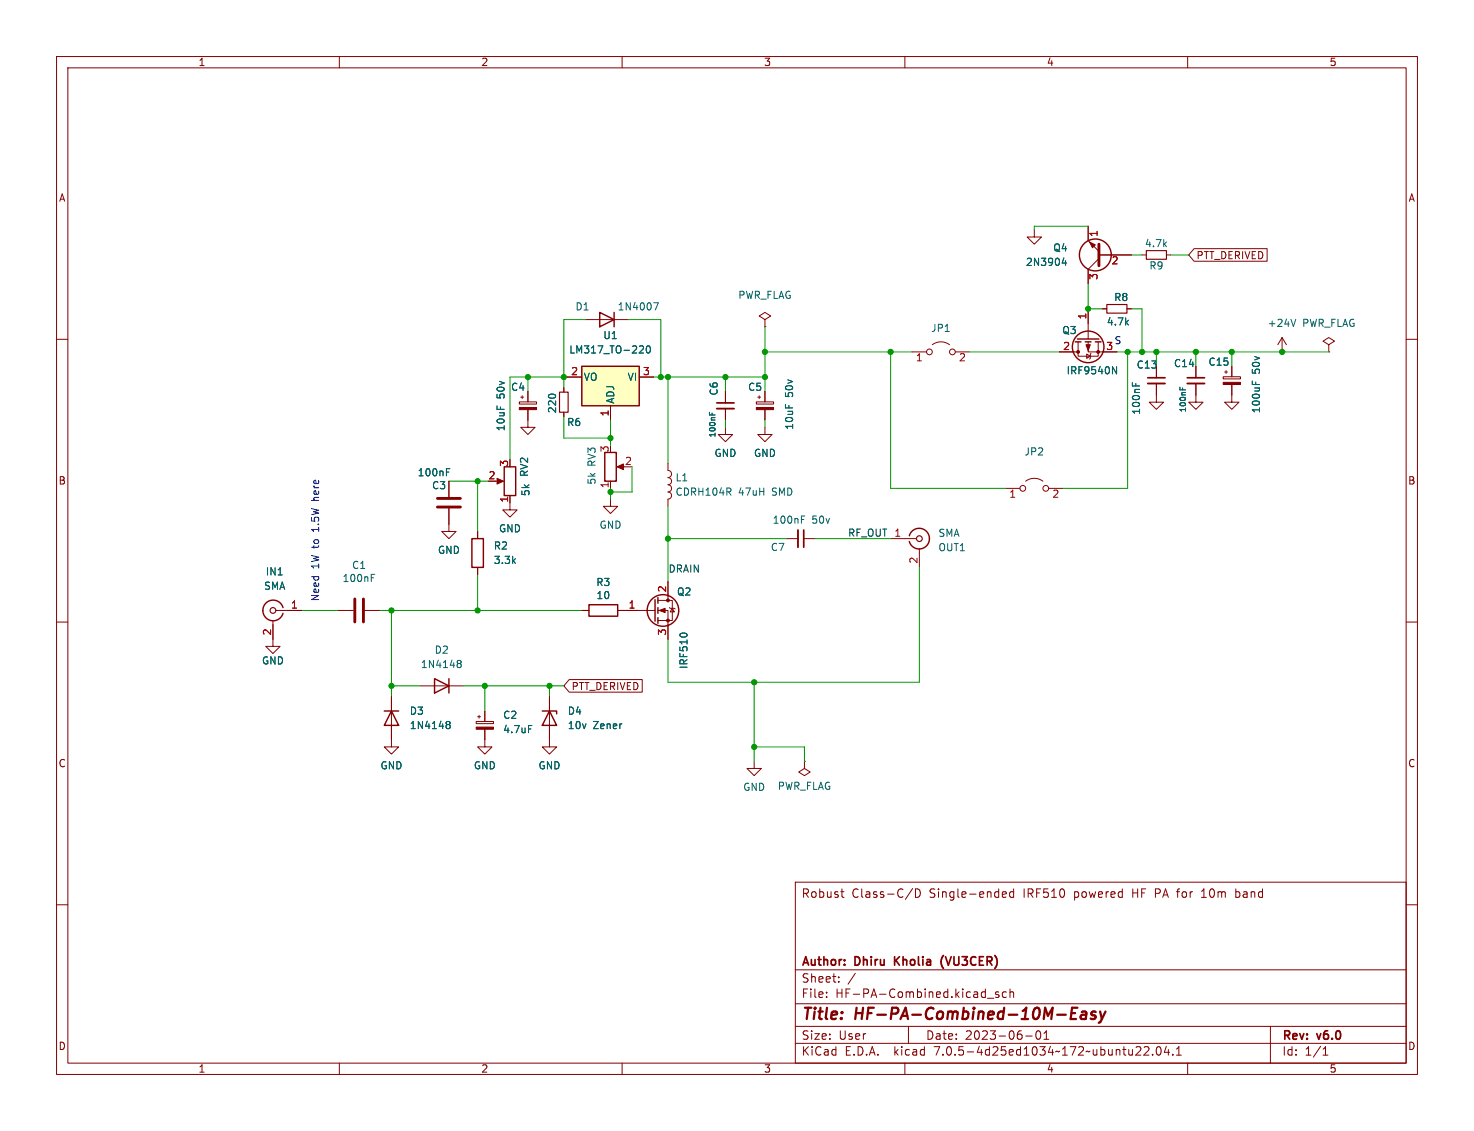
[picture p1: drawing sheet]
<svg xmlns="http://www.w3.org/2000/svg" width="261mm" height="200mm" viewBox="0 0 261 200" stroke-linecap="round" stroke-linejoin="round" font-family="sans-serif">
<g fill="none" stroke="#840000" stroke-width=".18">
<path d="M10 10h240.6v180h-240.6zM12 12h236.6v176h-236.6zM60 10v2M110 10v2M160 10v2M210 10v2M10 60h2M103.5 56.5h7.6M135.3 56.5l1-.6-1-.7-1.1 .7 1.1 .6v1.3M135.3 57.8h.1M182.9 40.6v1.3h1.2l-1.2 1.3-1.3-1.3h1.3M192.4 40v2.5l1.9 1.9"/>
<path d="M192.4 54.6v5.3M194.3 45.7l-1.9 1.9v2.6M194.3 45.1h5.7M194.9 54.6h.8M199.3 54.6h.7M201.9 45.1h.8M206.2 45.1h.8M211.1 44h12.9v2.2h-12.9l-.9-1.1zM226.7 59.7l-.8 1.3M226.7 59.7v2.5M226.7 59.7l.8 1.3M248.6 60h2"/>
<path d="M91.8 71.1h3.1v.4h-3.1zM92.1 70.2h.5M92.3 70v.5M93.3 72.4v3.2h1.3l-1.3 1.2-1.2-1.2h1.2M93.3 69.2v1.9M99.7 68.6v.7M99.7 72.9v.8M100.3 66.7h2.6M107.9 71.8v2.5M113 66.7h2.6M128.3 75.6v1.2h1.2l-1.2 1.3-1.3-1.3h1.3M128.3 69.2v2"/>
<path d="M128.3 72.3v2M133.7 71.1h3.1v.4h-3.1zM134 70.2h.5M134.2 70v.5M135.3 75.6v1.2h1.2l-1.2 1.3-1.3-1.3h1.3M135.3 69.2v1.9M135.3 72.4v1.9M161.3 62.2h2.5M164.8 61a2.54 2.54 0 0 1 3.1 0M168.9 62.2h2.5M187.3 62.2h3.3M190.6 60.5v2.5h3.6v-2.5"/>
<path d="M192.2 62.6l.6 .4-.6 .4zM192.4 60.5v1.7h5.1M192.9 62.5l-.1 .1v.8l-.1 .1M204.5 67.8v3.3h1.2l-1.2 1.3-1.3-1.3h1.3M204.5 64.8v2M211.5 67.8v3.3h1.2l-1.2 1.3-1.3-1.3h1.3M211.5 64.8v2M216.3 66.6h3v.4h-3zM216.5 65.8h.5M216.8 65.5v.5M217.8 68v3.1h1.3l-1.3 1.3-1.3-1.3h1.3M217.8 64.8v1.8"/>
<path d="M234.9 61l1.1-.7-1.1-.6-1 .6 1 .7v1.2M234.9 62.2h.1M79.4 89.9v4.1h1.2l-1.2 1.2-1.3-1.2h1.3M79.4 85.1v2.8M84.5 94v1.2M87.6 85.1h1M90.2 87.6v2.6h1.2l-1.2 1.2-1.3-1.2h1.3M107.9 88.3v1.2h1.3l-1.3 1.3-1.2-1.3h1.2M107.9 85.1v1.3M109.5 82.5h1M118.1 81.9v1.3a.64 .64 0 0 1 .6 .6 .64 .64 0 0 1-.6 .7 .64 .64 0 0 1 .6 .6 .64 .64 0 0 1-.6 .6 .64 .64 0 0 1 .6 .7 .64 .64 0 0 1-.6 .6 .64 .64 0 0 1 .6 .6 .64 .64 0 0 1-.6 .7v1.2M139.1 95.2h2"/>
<path d="M142.1 95.2h2M157.5 95.2h4.6M162.6 97v3.3M177.8 86.4h2.5M181.4 85.1a2.54 2.54 0 0 1 3 0M185.4 86.4h2.6M10 110h2M48.3 109.7v4.6h1.2l-1.2 1.3-1.3-1.3h1.3M48.8 107.9h4.5M59.7 107.9h2.8M64.5 107.9h2.8M84.5 100.3v1.3"/>
<path d="M102.9 107.9h1.2M109.2 107.9h6.6M116.3 107.9h1.8v5.1M116.3 106.2h2.6v3.5h-2.6M118.1 102.9v3.3M118.4 107.4l.1 .2h.8l.1 .1M118.9 107.6l.4 .6h-.8zM248.6 110h2M69.2 123.2v8.9h1.3l-1.3 1.2-1.3-1.2h1.3M74.3 121.3h7.6M84.2 127.6h3v.4h-3zM84.5 126.7h.5"/>
<path d="M84.7 126.5v.5M85.7 129v3.1h1.3l-1.3 1.2-1.2-1.2h1.2M85.7 125.7v1.9M97.2 123.2v8.9h1.2l-1.2 1.2-1.3-1.2h1.3M100.6 120.2h13v2.2h-13l-.9-1.1zM133.3 134.6v1.3h1.3l-1.3 1.3-1.2-1.3h1.2M142.2 134.6v1.3l1.1 .6-1.1 .7-1-.7 1-.6M142.2 134.6h.1M10 160h2M140.6 156h108v32h-108zM148.7 157.7h.5M148.9 158.5l.3 .2"/>
<path d="M161.4 157.1l-1.3 1.9M161.9 157.2a.76 .76 0 0 1 .8 .7 .76 .76 0 0 1-.8 .8zM177.2 158.2l.7-.2v-.2l-.5-.1-.2 .2 .1 .7h.6M179.2 157.2v1.5M179.2 157.8l-.4-.1-.3 .3v.4l.2 .2h.5M248.6 160h2M140.6 177.5h108M140.6 171.5h108M146.2 176.2v.2M146.2 175.5v.1M148.3 173.5v.2M148.3 172.8v.1"/>
<path d="M151.2 172.1l-1.3 1.9M174.6 176.5h1.1M176.6 175.5l-.4-.1-.2 .2 .1 .2 .5 .2v.3h-.6M177.9 175.5l-.4-.1-.3 .3v.4l.2 .2h.5M178.6 175.5l.2-.1 .4 .1v.9M178.6 174.9v1.5M60 188v2M110 188v2M140.6 184.5h108M140.6 181.5h108M160 188v2M160.6 181.5v3"/>
<path d="M181.4 183.2h1.1M183.4 182.4a1 1 0 0 0 .1 1.4 .81 .81 0 0 0 .6-.6 .81 .81 0 0 0-.3-.8M184.6 183.8h.8M184.6 182.7l.4-.4v1.5M200.8 186.6h.9M201.7 185.2v.5M202.3 185.2l.6-.1 .2 .1 .1 .3-1 1.1h1M203.8 186.4v.2M204.6 185.2l.2-.1a.81 .81 0 0 1 .6 .6 .81 .81 0 0 1-.3 .8l-.2 .1a.81 .81 0 0 1-.3-1.4zM206.2 185l-.3 1.1h.9M206.6 185.6v1M207.4 186.4v.2"/>
<path d="M208 186.6h.9M208 185.5l.4-.4v1.5M210 188v2M224.6 181.5v6.5M233.9 186.6h.9M233.9 185.5l.5-.4v1.5"/>
<circle cx="164.3" cy="62.2" r=".51"/>
<circle cx="168.4" cy="62.2" r=".51"/>
<circle cx="180.8" cy="86.4" r=".51"/>
<circle cx="184.9" cy="86.4" r=".51"/>
</g>
<path d="M189.4 179.2h.7M190.5 178.2h-.9l-.3 2h1M191.3 179l.2-.1 .5 .1v1.2M192.1 179.3l-.7 .1a.4 .4 0 0 0-.3 .4 .4 .4 0 0 0 .2 .4l.7-.1M193.7 179a.49 .49 0 0 0-.7 .3v.1l.5 .1 .2 .3-.1 .3-.2 .1-.6-.1M194.5 178.9l.3 1.3M195.5 178.9l-.7 1.3M194.8 180.2l-.2 .5-.3 .2" fill="none" stroke="#840000" stroke-width=".4"/>
<path d="M126.7 71.2h3.1M202.9 66.8h3.1M209.9 66.8h3.1M142.1 93.7v3.1M166.5 169.4l-.1 .6 .1 .8" fill="none" stroke="#840000" stroke-width=".3"/>
<g fill="#840000" stroke="#840000" stroke-width=".18">
<path d="M84.2 128.6h3v.4h-3z"/>
<path d="M192.7 42.8l1 .5-.5 .5z"/>
<path d="M192 61h.8l-.4 1z"/>
<path d="M116.6 107.9l1-.3v.7z"/>
<path d="M87.9 84.6l1.1 .5-1.1 .5z"/>
<path d="M109.1 82.5l1.1-.5v1.1z"/>
<path d="M91.8 72.1h3.1v.3h-3.1z"/>
<path d="M133.7 72.1h3.1v.3h-3.1z"/>
<path d="M216.3 67.6h3v.4h-3z"/>
<circle cx="194.2" cy="62.2" r=".25"/>
<circle cx="190.6" cy="62.2" r=".25"/>
<circle cx="118.1" cy="109.7" r=".25"/>
<circle cx="118.1" cy="106.2" r=".25"/>
</g>
<g fill="none" stroke="#006464" stroke-width=".18">
<path d="M115.6 53.5h.8l-.5 1.3M188.1 45.6l-.3 .9h.8M188.4 46.1v.8M229.1 56.5l-.4 1.2M113.2 61.2h.5l.1 .3-.8 .9h.8M114.4 61.3l.2-.1a.68 .68 0 0 1 .4 .6 .68 .68 0 0 1-.4 .6l-.2-.1-.1-.4zM125.4 72.9v.5M125.9 73.1v.3M196.7 64.8l.7 1.3v-1.3M200.2 67.6v.7M208.6 68.5v.4M209.1 68.6v.3"/>
<path d="M221.4 67.4v.6M78.9 82.9h.6M141.7 91.3h.6M65.6 101.6h.7M81.1 116.8h.2l.3 .2-.3 .3M81.1 117.3h.2M81.3 117.3l.3 .3v.2l-.2 .2-.3 .1M120.3 112.1l.4-.2 .7 .2M79.1 127.6h.3l.2 .2-.2 .3M79.1 128.1h.3M79.4 128.1l.2 .3v.2l-.1 .2h-.4M93.4 128.3h.7"/>
</g>
<path d="M194.3 43.2v3.8M77.3 89.7h4.1M77.3 88.1h4.1M62.7 105.9v4.1M64.3 105.9v4.1" fill="none" stroke="#840000" stroke-width=".51"/>
<g fill="none" stroke="#840000" stroke-width=".25">
<path d="M106 55.2l2.6 1.3-2.6 1.3zM108.6 55.2v2.6M190.5 59.9h3.8M102.9 64.8h10.1v7h-10.1zM190.1 60.5h1M191.9 60.5h1M193.7 60.5h1M83.4 95.2h2.1v5.1h-2.1zM89.2 82.5h2v5.1h-2zM106.9 80h2.1v5.1h-2.1zM160.8 94.7a1.81 1.81 0 0 1 2.8-.9 1.81 1.81 0 0 1 0 2.9 1.81 1.81 0 0 1-2.8-.9M50 107.4a1.81 1.81 0 0 0-2.8-.9 1.81 1.81 0 0 0 0 2.9 1.81 1.81 0 0 0 2.8-.9"/>
<path d="M104.1 106.9h5.1v2.1h-5.1zM115.8 106v3.9M116.3 105.7v1M116.3 107.4v1.1M116.3 109.2v1M67.9 125.7h2.6M69.2 125.7l1.3 2.6h-2.6zM76.8 120l2.6 1.3-2.6 1.3zM79.4 120v2.6M95.9 125.7h2.5v.5M97.2 125.7l1.2 2.6h-2.5z"/>
<circle cx="193.7" cy="45.1" r="2.82"/>
<circle cx="192.4" cy="61.3" r="2.79"/>
<circle cx="117.2" cy="107.9" r="2.79"/>
</g>
<path d="M126.7 72.3h3.1M202.9 67.8h3.1M209.9 67.8h3.1M141.1 93.7v3.1" fill="none" stroke="#840000" stroke-width=".33"/>
<g fill="none" stroke="#840000" stroke-width=".2">
<path d="M195.7 53.8h3.6v1.6h-3.6zM202.7 44.3h3.5v1.5h-3.5zM98.9 69.3h1.6v3.6h-1.6z"/>
<circle cx="162.6" cy="95.2" r=".51"/>
<circle cx="48.3" cy="107.9" r=".51"/>
</g>
<path d="M102.9 64.8h10.1v7h-10.1z" fill="#ffffc2" stroke="#ffffc2" stroke-width=".18"/>
<g fill="none" stroke="#009600" stroke-width=".18">
<path d="M103.5 56.5h-3.8v12.1M111.1 56.5h5.7v10.2M135.3 57.8v11.4M192.4 40h-9.5v.6M192.4 50.2v4.4h2.5M200 54.6h1.9v7.6M200 45.1h1.9M207 45.1h3.2M93.3 66.7v2.5M99.7 73.7v3.8h8.2M100.3 66.7h-10.1v14.6M107.9 74.3v4.4"/>
<path d="M115.6 66.7h19.7M118.1 66.7v15.2M128.3 66.7v2.5M128.3 74.3v1.3M135.3 62.2h26M135.3 74.3v1.3M157.5 62.2v24.2h20.3M171.4 62.2h15.9M197.5 62.2h37.4M199.4 62.2v24.2h-11.4M204.5 62.2v2.6M211.5 62.2v2.6"/>
<path d="M217.8 62.2v2.6M79.4 85.1h7M84.5 85.1v8.9M107.9 86.4v1.9M111.8 82.5v4.5h-3.9M118.1 89.5v13.4M118.1 95.2h21M144.1 95.2h13.4M53.3 107.9h6.4M67.3 107.9h35.6M69.2 107.9v15.3M84.5 101.6v6.3"/>
<path d="M162.6 100.3v20.3h-44.5v-7.6M69.2 121.3h5.1M81.9 121.3h17.8M85.7 121.3v4.4M97.2 121.3v1.9M133.3 120.6v14M133.3 132.1h8.9v2.5"/>
</g>
<g fill="#009600" stroke="#009600" stroke-width=".18">
<circle cx="135.3" cy="66.7" r=".46"/>
<circle cx="128.3" cy="66.7" r=".46"/>
<circle cx="133.3" cy="120.6" r=".46"/>
<circle cx="135.3" cy="62.2" r=".46"/>
<circle cx="157.5" cy="62.2" r=".46"/>
<circle cx="118.1" cy="95.2" r=".46"/>
<circle cx="133.3" cy="132.1" r=".46"/>
<circle cx="84.5" cy="107.9" r=".46"/>
<circle cx="69.2" cy="107.9" r=".46"/>
<circle cx="69.2" cy="121.3" r=".46"/>
<circle cx="97.2" cy="121.3" r=".46"/>
<circle cx="85.7" cy="121.3" r=".46"/>
<circle cx="99.7" cy="66.7" r=".46"/>
<circle cx="107.9" cy="77.5" r=".46"/>
<circle cx="107.9" cy="87" r=".46"/>
<circle cx="93.3" cy="66.7" r=".46"/>
<circle cx="116.8" cy="66.7" r=".46"/>
<circle cx="118.1" cy="66.7" r=".46"/>
<circle cx="84.5" cy="85.1" r=".46"/>
<circle cx="204.5" cy="62.2" r=".46"/>
<circle cx="201.9" cy="62.2" r=".46"/>
<circle cx="192.4" cy="54.6" r=".46"/>
<circle cx="211.5" cy="62.2" r=".46"/>
<circle cx="217.8" cy="62.2" r=".46"/>
<circle cx="226.7" cy="62.2" r=".46"/>
<circle cx="199.4" cy="62.2" r=".46"/>
</g>
<g font-size="2.8" fill="#840000">
<text x="141.6" y="180.8">Title:</text>
<text x="151.1" y="180.8">HF-PA-Combined-10M-Easy</text>
</g>
<g font-size="2.1" fill="#840000">
<text x="141.6" y="158.9">Robust</text>
<text x="150.5" y="158.9">Class-C/D</text>
<text x="164.2" y="158.9">Single-ended</text>
<text x="180.9" y="158.9">IRF510</text>
<text x="189.9" y="158.9">powered</text>
<text x="200.2" y="158.9">HF PA for</text>
<text x="212.7" y="158.9">10m</text>
<text x="218.8" y="158.9">band</text>
<text x="141.6" y="173.9">Sheet:</text>
<text x="141.6" y="171.1">Author:</text>
<text x="151.1" y="171.1">Dhiru</text>
<text x="158.5" y="171.1">Kholia</text>
<text x="167.2" y="171.1">(VU3CER)</text>
<text x="141.6" y="176.6">File:</text>
<text x="147.6" y="176.6">HF-PA-Combined.kicad_sch</text>
<text x="141.6" y="184">Size:</text>
<text x="148.2" y="184">User</text>
<text x="163.6" y="184">Date:</text>
<text x="170.6" y="184">2023-06-01</text>
<text x="226.6" y="184.2">Rev:</text>
<text x="232.9" y="184.2">v6.0</text>
<text x="141.6" y="186.8">KiCad</text>
<text x="149.3" y="186.8">E.D.A.</text>
<text x="158" y="186.8">kicad</text>
<text x="165.2" y="186.8">7.0.5-4d25ed1034~172~ubuntu22.04.1</text>
<text x="226.6" y="186.8">Id:</text>
<text x="230.6" y="186.8">1/1</text>
</g>
<g font-size="1.8" fill="#840000">
<text x="35" y="11.8">1</text>
<text x="85" y="11.8">2</text>
<text x="135" y="11.8">3</text>
<text x="185" y="11.8">4</text>
<text x="235" y="11.8">5</text>
<text x="10.4" y="35.8">A</text>
<text x="249" y="35.8">A</text>
<text x="211.5" y="46">PTT_DERIVED</text>
<text x="10.3" y="85.8">B</text>
<text x="248.9" y="85.8">B</text>
<text x="101" y="122.2">PTT_DERIVED</text>
<text x="10.3" y="135.8">C</text>
<text x="248.9" y="135.8">C</text>
<text x="10.3" y="185.8">D</text>
<text x="248.9" y="185.8">D</text>
<text x="35" y="189.8">1</text>
<text x="85" y="189.8">2</text>
<text x="135" y="189.8">3</text>
<text x="185" y="189.8">4</text>
<text x="235" y="189.8">5</text>
</g>
<g font-size="1.8" fill="#a90000">
<text x="194.3" y="41.9" transform="rotate(-90 194.3 41.9)">1</text>
<text x="196.5" y="47">2</text>
<text x="194.3" y="49.6" transform="rotate(-90 194.3 49.6)">3</text>
<text x="192.2" y="56.5" transform="rotate(-90 192.2 56.5)">1</text>
<text x="161.9" y="64.1">1</text>
<text x="169.5" y="64.1">2</text>
<text x="187.9" y="62">2</text>
<text x="195.5" y="62">3</text>
<text x="100.9" y="66.4">2</text>
<text x="113.6" y="66.4">3</text>
<text x="107.7" y="73.7" transform="rotate(-90 107.7 73.7)">1</text>
<text x="89.9" y="82.6" transform="rotate(-90 89.9 82.6)">3</text>
<text x="107.7" y="80" transform="rotate(-90 107.7 80)">3</text>
<text x="110.5" y="82.3">2</text>
<text x="86.3" y="84.8">2</text>
<text x="89.9" y="88.9" transform="rotate(-90 89.9 88.9)">1</text>
<text x="107.7" y="86.4" transform="rotate(-90 107.7 86.4)">1</text>
<text x="178.4" y="88.3">1</text>
<text x="186" y="88.3">2</text>
<text x="162.3" y="99.7" transform="rotate(-90 162.3 99.7)">2</text>
<text x="51.4" y="107.7">1</text>
<text x="111.1" y="107.7">1</text>
<text x="117.9" y="104.8" transform="rotate(-90 117.9 104.8)">2</text>
<text x="48" y="112.4" transform="rotate(-90 48 112.4)">2</text>
<text x="117.9" y="112.4" transform="rotate(-90 117.9 112.4)">3</text>
</g>
<g font-size="1.8" fill="#006464">
<text x="181.3" y="47.2">2N3904</text>
<text x="186.2" y="44.6">Q4</text>
<text x="202.4" y="43.9">4.7k</text>
<text x="203.2" y="47.8">R9</text>
<text x="130.5" y="53">PWR_FLAG</text>
<text x="196.9" y="53.4">R8</text>
<text x="101.7" y="55.1">D1</text>
<text x="109.2" y="55.1">1N4007</text>
<text x="164.6" y="58.9">JP1</text>
<text x="187.8" y="59.2">Q3</text>
<text x="195.6" y="57.7">4.7k</text>
<text x="224.1" y="58">+24V</text>
<text x="230.2" y="58">PWR_FLAG</text>
<text x="100.6" y="62.7">LM317_TO-220</text>
<text x="106.6" y="60.1">U1</text>
<text x="200.9" y="65.3">C13</text>
<text x="207.5" y="65.1">C14</text>
<text x="213.6" y="64.8">C15</text>
<text x="89.4" y="70.6" transform="rotate(-90 89.4 70.6)">50v</text>
<text x="90.3" y="69.3">C4</text>
<text x="103.1" y="67.5">VO</text>
<text x="108.8" y="71.5" transform="rotate(-90 108.8 71.5)">ADJ</text>
<text x="111" y="67.5">VI</text>
<text x="127.1" y="70" transform="rotate(-90 127.1 70)">C6</text>
<text x="132.2" y="69.3">C5</text>
<text x="140.4" y="70.3" transform="rotate(-90 140.4 70.3)">50v</text>
<text x="188.5" y="66.4">IRF9540N</text>
<text x="222.9" y="66.2" transform="rotate(-90 222.9 66.2)">50v</text>
<text x="89.4" y="76.3" transform="rotate(-90 89.4 76.3)">10uF</text>
<text x="98.5" y="73.1" transform="rotate(-90 98.5 73.1)">220</text>
<text x="100.2" y="75.5">R6</text>
<text x="140.4" y="76.1" transform="rotate(-90 140.4 76.1)">10uF</text>
<text x="201.7" y="73.4" transform="rotate(-90 201.7 73.4)">100nF</text>
<text x="222.9" y="73.1" transform="rotate(-90 222.9 73.1)">100uF</text>
<text x="105.5" y="82.6" transform="rotate(-90 105.5 82.6)">RV3</text>
<text x="126.3" y="81">GND</text>
<text x="133.3" y="81">GND</text>
<text x="181.1" y="80.7">JP2</text>
<text x="73.8" y="84.4">100nF</text>
<text x="76.3" y="86.7">C3</text>
<text x="93.5" y="84.4" transform="rotate(-90 93.5 84.4)">RV2</text>
<text x="93.8" y="87.8" transform="rotate(-90 93.8 87.8)">5k</text>
<text x="105.5" y="85.8" transform="rotate(-90 105.5 85.8)">5k</text>
<text x="119.4" y="85.3">L1</text>
<text x="119.4" y="87.8">CDRH104R</text>
<text x="130.5" y="87.8">47uH</text>
<text x="136.5" y="87.8">SMD</text>
<text x="88.2" y="94.3">GND</text>
<text x="106" y="93.7">GND</text>
<text x="136.6" y="92.8">100nF</text>
<text x="143.5" y="92.8">50v</text>
<text x="165.9" y="95.1">SMA</text>
<text x="46.9" y="101.9">IN1</text>
<text x="62.2" y="100.8">C1</text>
<text x="77.4" y="98.1">GND</text>
<text x="87.3" y="97.3">R2</text>
<text x="87.3" y="99.9">3.3k</text>
<text x="136.2" y="97.6">C7</text>
<text x="165.9" y="97.6">OUT1</text>
<text x="46.6" y="104.5">SMA</text>
<text x="60.5" y="103.1">100nF</text>
<text x="105.4" y="103.8">R3</text>
<text x="105.4" y="106.1">10</text>
<text x="119.6" y="105.5">Q2</text>
<text x="46.3" y="117.7">GND</text>
<text x="74.4" y="118.3">1N4148</text>
<text x="76.8" y="115.8">D2</text>
<text x="121.7" y="118.4" transform="rotate(-90 121.7 118.4)">IRF510</text>
<text x="72.4" y="126.6">D3</text>
<text x="72.4" y="129.1">1N4148</text>
<text x="88.9" y="127.3">C2</text>
<text x="88.9" y="129.8">4.7uF</text>
<text x="100.3" y="126.6">D4</text>
<text x="100.3" y="129.1">10v</text>
<text x="104.8" y="129.1">Zener</text>
<text x="67.2" y="136.2">GND</text>
<text x="83.7" y="136.2">GND</text>
<text x="95.2" y="136.2">GND</text>
<text x="131.4" y="140">GND</text>
<text x="137.5" y="139.8">PWR_FLAG</text>
</g>
<g font-size="1.8" fill="#0000c2">
<text x="197" y="61">S</text>
<text x="56.5" y="88.4" transform="rotate(-90 56.5 88.4)">here</text>
<text x="56.5" y="94" transform="rotate(-90 56.5 94)">1.5W</text>
<text x="56.5" y="100.7" transform="rotate(-90 56.5 100.7)">1W to</text>
<text x="56.5" y="106.4" transform="rotate(-90 56.5 106.4)">Need</text>
</g>
<g font-size="1.8" fill="#0f0f0f">
<text x="149.9" y="95">RF_OUT 1</text>
<text x="118.1" y="101.3">DRAIN</text>
</g>
<g font-size="1.4" fill="#006464">
<text x="126.7" y="77.4" transform="rotate(-90 126.7 77.4)">100nF</text>
<text x="209.9" y="73" transform="rotate(-90 209.9 73)">100nF</text>
</g>
</svg>
